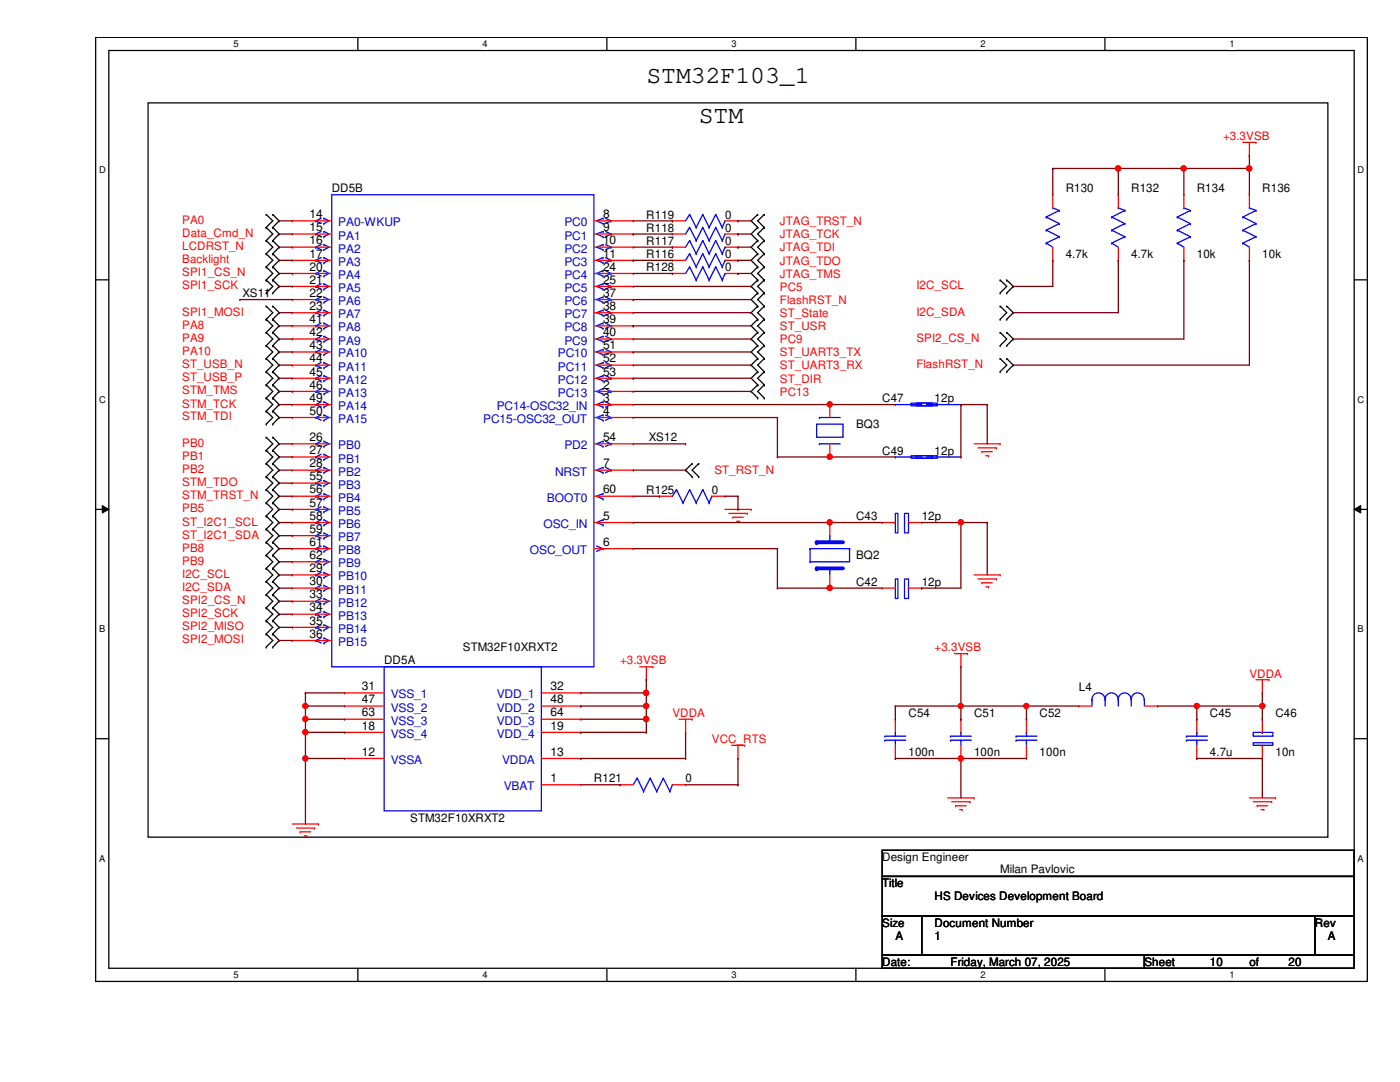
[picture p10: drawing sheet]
<svg xmlns="http://www.w3.org/2000/svg" width="279mm" height="216mm" viewBox="0 0 279 216" stroke-linecap="round" stroke-linejoin="round" font-family="sans-serif">
<path d="M19.1 7.5h253.8v188.3h-253.8zM21.7 10.1h248.6v183.1h-248.6z" fill="none" stroke="#000" stroke-width=".25"/>
<g fill="#fff">
<path d="M46.6 7.7h1v2.1h-1z"/>
<path d="M46.6 193.5h1v2.1h-1z"/>
</g>
<path d="M71.4 7.5v2.6M71.4 193.2v2.6" fill="none" stroke="#000" stroke-width=".25"/>
<g fill="#fff">
<path d="M96.3 7.7h1v2.1h-1z"/>
<path d="M96.3 193.5h1v2.1h-1z"/>
</g>
<path d="M121.1 7.5v2.6M121.1 193.2v2.6" fill="none" stroke="#000" stroke-width=".25"/>
<g fill="#fff">
<path d="M146 7.7h1v2.1h-1z"/>
<path d="M146 193.5h1v2.1h-1z"/>
</g>
<path d="M170.8 7.5v2.6M170.8 193.2v2.6" fill="none" stroke="#000" stroke-width=".25"/>
<g fill="#fff">
<path d="M195.7 7.7h1v2.1h-1z"/>
<path d="M195.7 193.5h1v2.1h-1z"/>
</g>
<path d="M220.5 7.5v2.6M220.5 193.2v2.6" fill="none" stroke="#000" stroke-width=".25"/>
<g fill="#fff">
<path d="M245.4 7.7h1v2.1h-1z"/>
<path d="M245.4 193.5h1v2.1h-1z"/>
<path d="M19.8 32.9h1.3v2.1h-1.3z"/>
<path d="M270.9 32.9h1.3v2.1h-1.3z"/>
<path d="M19.8 78.7h1.3v2.1h-1.3z"/>
<path d="M270.9 78.7h1.3v2.1h-1.3z"/>
</g>
<path d="M19.1 55.8h2.6M270.3 55.8h2.6" fill="none" stroke="#000" stroke-width=".25"/>
<g fill="#fff">
<path d="M19.8 124.5h1.2v2.1h-1.2z"/>
<path d="M270.9 124.5h1.3v2.1h-1.3z"/>
</g>
<path d="M19.1 101.6h2.6M270.3 101.6h2.6" fill="none" stroke="#000" stroke-width=".25"/>
<path d="M20.4 100.9l1.3 .7-1.3 .8zM270.3 101.6l1.3-.7v1.5z" fill="#000"/>
<path d="M20.4 100.9l1.3 .7-1.3 .8zM270.3 101.6l1.3-.7v1.5z" fill="none" stroke="#000" stroke-width=".2"/>
<g fill="#fff">
<path d="M19.8 170.3h1.2v2h-1.2z"/>
<path d="M270.9 170.3h1.3v2h-1.3z"/>
</g>
<g fill="none" stroke="#000" stroke-width=".25">
<path d="M29.5 20.5h235.5v146.5h-235.5zM53.1 42.8h.1M53.1 45.4h.1M53.1 48h.1M53.1 50.6h.1M53.1 53.3h.1M53.1 55.9h.1M53.1 58.5h.1M53.1 42.8l1.3 1.3-1.3 1.3M53.1 45.4l1.3 1.3-1.3 1.3M53.1 48l1.3 1.3-1.3 1.3M53.1 50.6l1.3 1.3-1.3 1.4"/>
<path d="M53.1 53.3l1.3 1.3-1.3 1.3M53.1 55.9l1.3 1.2-1.3 1.4M54.4 45.4h.1M54.4 42.8h.1M54.4 48h.1M54.4 50.6h.1M54.4 53.3h.1M54.4 55.9h.1M54.4 58.5h.1M54.4 42.8l1.3 1.3-1.3 1.3M54.4 45.4l1.3 1.3-1.3 1.3M54.4 48l1.3 1.3-1.3 1.3"/>
<path d="M54.4 50.6l1.3 1.3-1.3 1.4M54.4 53.3l1.3 1.3-1.3 1.3M54.4 55.9l1.3 1.2-1.3 1.4M151.2 42.8h.1M151.2 45.4h.1M151.2 48h.1M151.2 50.6h.1M151.2 53.3h.1M151.2 55.9h.1M151.2 58.5h.1M151.2 42.8l-1.3 1.3 1.3 1.3M151.2 45.4l-1.3 1.3 1.3 1.3"/>
<path d="M151.2 48l-1.3 1.3 1.3 1.3M151.2 50.6l-1.3 1.3 1.3 1.4M151.2 53.3l-1.3 1.3 1.3 1.3M151.2 55.9l-1.3 1.2 1.3 1.4M151.2 58.5l-1.3 1.3 1.3 1.3M152.5 45.4h.1M152.5 42.8h.1M152.5 48h.1M152.5 50.6h.1M152.5 53.3h.1M152.5 55.9h.1M152.5 58.5h.1"/>
<path d="M152.5 42.8l-1.3 1.3 1.3 1.3M152.5 45.4l-1.3 1.3 1.3 1.3M152.5 48l-1.3 1.3 1.3 1.3M152.5 50.6l-1.3 1.3 1.3 1.4M152.5 53.3l-1.3 1.3 1.3 1.3M152.5 55.9l-1.3 1.2 1.3 1.4M152.5 58.5l-1.3 1.3 1.3 1.3M199.6 55.9h.1M199.6 58.5h.1M199.6 55.9l1.3 1.2-1.3 1.4M200.9 58.5h.1M200.9 55.9h.1"/>
<path d="M200.9 55.9l1.3 1.2-1.3 1.4M53.1 61.1h.1M53.1 63.7h.1M53.1 66.3h.1M53.1 69h.1M53.1 71.5h.1M53.1 74.2h.1M53.1 76.8h.1M53.1 79.4h.1M53.1 61.1l1.3 1.3-1.3 1.3M53.1 63.7l1.3 1.3-1.3 1.3M53.1 66.3l1.3 1.3-1.3 1.4"/>
<path d="M53.1 69l1.3 1.2-1.3 1.3M53.1 71.5l1.3 1.4-1.3 1.3M53.1 74.2l1.3 1.3-1.3 1.3M53.1 76.8l1.3 1.3-1.3 1.3M53.1 79.4l1.3 1.3-1.3 1.3M54.4 63.7h.1M54.4 61.1h.1M54.4 66.3h.1M54.4 69h.1M54.4 71.5h.1M54.4 74.2h.1M54.4 76.8h.1"/>
<path d="M54.4 79.4h.1M54.4 61.1l1.3 1.3-1.3 1.3M54.4 63.7l1.3 1.3-1.3 1.3M54.4 66.3l1.3 1.3-1.3 1.4M54.4 69l1.3 1.2-1.3 1.3M54.4 71.5l1.3 1.4-1.3 1.3M54.4 74.2l1.3 1.3-1.3 1.3M54.4 76.8l1.3 1.3-1.3 1.3M54.4 79.4l1.3 1.3-1.3 1.3M151.2 61.1h.1M151.2 63.7h.1M151.2 66.3h.1"/>
<path d="M151.2 69h.1M151.2 71.5h.1M151.2 74.2h.1M151.2 76.8h.1M151.2 79.4h.1M151.2 61.1l-1.3 1.3 1.3 1.3M151.2 63.7l-1.3 1.3 1.3 1.3M151.2 66.3l-1.3 1.3 1.3 1.4M151.2 69l-1.3 1.2 1.3 1.3M151.2 71.5l-1.3 1.4 1.3 1.3M151.2 74.2l-1.3 1.3 1.3 1.3M151.2 76.8l-1.3 1.3 1.3 1.3"/>
<path d="M152.5 61.1h.1M152.5 63.7h.1M152.5 66.3h.1M152.5 69h.1M152.5 71.5h.1M152.5 74.2h.1M152.5 76.8h.1M152.5 79.4h.1M152.5 61.1l-1.3 1.3 1.3 1.3M152.5 63.7l-1.3 1.3 1.3 1.3M152.5 66.3l-1.3 1.3 1.3 1.4M152.5 69l-1.3 1.2 1.3 1.3"/>
<path d="M152.5 71.5l-1.3 1.4 1.3 1.3M152.5 74.2l-1.3 1.3 1.3 1.3M152.5 76.8l-1.3 1.3 1.3 1.3M199.6 61.1h.1M199.6 63.7h.1M199.6 66.3h.1M199.6 69h.1M199.6 71.5h.1M199.6 74.2h.1M199.6 61.1l1.3 1.3-1.3 1.3M199.6 66.3l1.3 1.3-1.3 1.4M199.6 71.5l1.3 1.4-1.3 1.3"/>
<path d="M200.9 63.7h.1M200.9 61.1h.1M200.9 69h.1M200.9 66.3h.1M200.9 74.2h.1M200.9 71.5h.1M200.9 61.1l1.3 1.3-1.3 1.3M200.9 66.3l1.3 1.3-1.3 1.4M200.9 71.5l1.3 1.4-1.3 1.3M53.1 82h.1M53.1 84.6h.1M53.1 87.2h.1"/>
<path d="M53.1 89.9h.1M53.1 92.5h.1M53.1 95.1h.1M53.1 97.7h.1M53.1 82l1.3 1.3-1.3 1.3M53.1 87.2l1.3 1.4-1.3 1.3M53.1 89.9l1.3 1.3-1.3 1.3M53.1 92.5l1.3 1.3-1.3 1.3M53.1 95.1l1.3 1.3-1.3 1.3M53.1 97.7l1.3 1.3-1.3 1.3M54.4 82h.1M54.4 84.6h.1"/>
<path d="M54.4 89.9h.1M54.4 87.2h.1M54.4 92.5h.1M54.4 95.1h.1M54.4 97.7h.1M54.4 82l1.3 1.3-1.3 1.3M54.4 87.2l1.3 1.4-1.3 1.3M54.4 89.9l1.3 1.3-1.3 1.3M54.4 92.5l1.3 1.3-1.3 1.3M54.4 95.1l1.3 1.3-1.3 1.3M54.4 97.7l1.3 1.3-1.3 1.3M138.1 92.5h.1"/>
<path d="M138.1 95.1h.1M138.1 92.5l-1.3 1.3 1.3 1.3M139.4 95.1h.1M139.4 92.5h.1M139.4 92.5l-1.3 1.3 1.3 1.3M53.1 100.3h.1M53.1 103h.1M53.1 105.6h.1M53.1 108.2h.1M53.1 110.8h.1M53.1 113.4h.1M53.1 116h.1"/>
<path d="M53.1 118.7h.1M53.1 103l1.3 1.3-1.3 1.3M53.1 100.3l1.3 1.3-1.3 1.4M53.1 105.6l1.3 1.3-1.3 1.3M53.1 108.2l1.3 1.3-1.3 1.3M53.1 110.8l1.3 1.3-1.3 1.3M53.1 113.4l1.3 1.3-1.3 1.3M53.1 116l1.3 1.3-1.3 1.4M53.1 118.7l1.3 1.3-1.3 1.3M54.4 100.3h.1M54.4 105.6h.1M54.4 103h.1"/>
<path d="M54.4 108.2h.1M54.4 110.8h.1M54.4 113.4h.1M54.4 116h.1M54.4 118.7h.1M54.4 103l1.3 1.3-1.3 1.3M54.4 100.3l1.3 1.3-1.3 1.4M54.4 105.6l1.3 1.3-1.3 1.3M54.4 108.2l1.3 1.3-1.3 1.3M54.4 110.8l1.3 1.3-1.3 1.3M54.4 113.4l1.3 1.3-1.3 1.3M54.4 116l1.3 1.3-1.3 1.4"/>
<path d="M54.4 118.7l1.3 1.3-1.3 1.3M53.1 121.3h.1M53.1 123.9h.1M53.1 126.5h.1M53.1 129.1h.1M53.1 121.3l1.3 1.3-1.3 1.3M53.1 123.9l1.3 1.3-1.3 1.3M53.1 126.5l1.3 1.3-1.3 1.3M54.4 121.3h.1M54.4 123.9h.1M54.4 126.5h.1M54.4 129.1h.1"/>
<path d="M54.4 121.3l1.3 1.3-1.3 1.3M54.4 123.9l1.3 1.3-1.3 1.3M54.4 126.5l1.3 1.3-1.3 1.3M19.1 147.4h2.6M270.3 147.4h2.6M176.1 169.7h94.2v5.2h-94.2zM176.1 174.9h94.2v7.9h-94.2zM176.1 182.8h7.8v7.8h-7.8zM176.1 190.6h52.3v2.6h-52.3zM183.9 182.8h78.5v7.8h-78.5zM228.4 190.6h41.9v2.6h-41.9zM262.4 182.8h7.9v7.8h-7.9z"/>
</g>
<g fill="none" stroke="#f00" stroke-width=".25">
<path d="M210.1 38.9h.1M210.1 38.9v2.6M223.2 38.9h.1M223.2 38.9v2.6M236.3 38.9h.1M236.3 38.9v2.6M248 28.4h2.7M249.3 31h.1M249.3 38.9h.1M249.3 28.4v2.6M249.3 38.9v2.6M250.7 28.4h.1"/>
<path d="M58.3 44.1h.1M58.3 46.7h.1M58.3 49.3h.1M58.3 51.9h.1M58.3 54.6h.1M58.3 57.1h.1M58.3 59.8h.1M58.3 49.3h7.9M58.3 44.1h7.9M58.3 46.7h7.9M58.3 51.9h7.9M58.3 54.6h7.9"/>
<path d="M58.3 57.1h7.9M58.3 59.8h7.9M118.5 49.3h7.9M118.5 44.1h7.9M118.5 46.7h7.9M118.5 51.9h7.9M118.5 54.6h7.9M118.5 57.1h7.9M118.5 59.8h7.9M126.4 44.1h.1M126.4 46.7h.1M126.4 49.3h.1"/>
<path d="M126.4 51.9h.1M126.4 54.6h.1M126.4 57.1h.1M126.4 59.8h.1M134.2 49.3h.1M134.2 54.6h.1M134.2 46.7h.1M134.2 51.9h.1M134.2 49.3h2.6M134.2 46.7h2.6M134.2 51.9h2.6M134.2 54.6h2.6"/>
<path d="M144.7 49.3h2.6M144.7 46.7h2.6M144.7 51.9h2.6M144.7 54.6h2.6M147.3 49.3h.1M147.3 54.6h.1M147.3 46.7h.1M147.3 51.9h.1M210.1 51.9h.1M210.1 49.3v2.6M223.2 51.9h.1M223.2 49.3v2.6"/>
<path d="M236.3 51.9h.1M236.3 49.3v2.6M249.3 51.9h.1M249.3 49.3v2.6M58.3 62.4h.1M58.3 65h.1M58.3 67.6h.1M58.3 70.2h.1M58.3 72.9h.1M58.3 75.5h.1M58.3 78.1h.1M58.3 62.4h7.9"/>
<path d="M58.3 65h7.9M58.3 67.6h7.9M58.3 70.2h7.9M58.3 72.9h7.9M58.3 75.5h7.9M58.3 78.1h7.9M118.5 62.4h7.9M118.5 65h7.9M118.5 67.6h7.9M118.5 70.2h7.9M118.5 72.9h7.9M118.5 75.5h7.9"/>
<path d="M118.5 78.1h7.9M126.4 62.4h.1M126.4 65h.1M126.4 67.6h.1M126.4 70.2h.1M126.4 72.9h.1M126.4 75.5h.1M126.4 78.1h.1M58.3 80.7h.1M58.3 83.3h.1M58.3 88.6h.1M58.3 91.2h.1"/>
<path d="M58.3 93.8h.1M58.3 96.4h.1M58.3 99h.1M58.3 88.6h7.9M58.3 80.7h7.9M58.3 83.3h7.9M58.3 91.2h7.9M58.3 93.8h7.9M58.3 96.4h7.9M58.3 99h7.9M118.5 88.6h7.9M118.5 80.7h7.9"/>
<path d="M118.5 83.3h7.9M118.5 93.8h7.9M118.5 99h7.9M126.4 80.7h.1M126.4 83.3h.1M126.4 88.6h.1M126.4 93.8h.1M126.4 99h.1M131.6 99h.1M131.6 99h2.6M142.1 99h2.6M144.7 99h.1"/>
<path d="M165.6 91.2h.1M165.6 80.7h.1M165.6 80.7v2.6M165.6 88.6v2.6M194.4 88.6h5.2M195.2 89.4h3.6M196 90.1h.1M196 90.1h2M196.7 90.9h.6M197.3 90.9h.1M198.8 89.4h.1M199.6 88.6h.1"/>
<path d="M58.3 101.6h.1M58.3 104.3h.1M58.3 106.9h.1M58.3 109.5h.1M58.3 112.1h.1M58.3 114.7h.1M58.3 117.3h.1M58.3 120h.1M58.3 114.7h7.9M58.3 101.6h7.9M58.3 104.3h7.9M58.3 106.9h7.9"/>
<path d="M58.3 109.5h7.9M58.3 112.1h7.9M58.3 117.3h7.9M58.3 120h7.9M118.5 104.3h7.9M118.5 109.5h7.9M126.4 104.3h.1M126.4 109.5h.1M144.7 101.6h5.2M145.5 102.4h3.6M146.3 103.2h.1M146.3 103.2h2"/>
<path d="M147 104h.6M147.6 104h.1M149.1 102.4h.1M149.9 101.6h.1M194.4 114.7h5.2M195.2 115.5h3.6M196 116.3h.1M196 116.3h2M196.7 117.1h.6M197.3 117.1h.1M198.8 115.5h.1M199.6 114.7h.1"/>
<path d="M58.3 122.6h.1M58.3 125.2h.1M58.3 127.8h.1M58.3 122.6h7.9M58.3 125.2h7.9M58.3 127.8h7.9M68.8 138.3h.1M68.8 138.3h7.9M108 138.3h7.9M115.9 138.3h.1M127.7 133.1h2.6M129 135.6h.1"/>
<path d="M129 133.1v2.5M130.3 133.1h.1M190.5 130.4h2.6M191.8 133.1h.1M191.8 130.4v2.7M193.1 130.4h.1M250.7 135.6h2.5M251.9 138.3h.1M251.9 135.6v2.7M253.2 135.6h.1M68.8 140.9h.1M68.8 143.5h.1"/>
<path d="M68.8 146.1h.1M68.8 151.3h.1M68.8 143.5h7.9M68.8 140.9h7.9M68.8 146.1h7.9M68.8 151.3h7.9M108 143.5h7.9M108 156.6h7.9M108 140.9h7.9M108 146.1h7.9M108 151.3h7.9M115.9 140.9h.1"/>
<path d="M115.9 143.5h.1M115.9 146.1h.1M115.9 151.3h.1M115.9 156.6h.1M123.7 156.6h.1M123.7 156.6h2.7M134.2 156.6h2.6M135.5 143.5h2.6M136.8 146.1h.1M136.8 156.6h.1M136.8 143.5v2.6M138.1 143.5h.1"/>
<path d="M146 148.7h2.6M147.3 151.3h.1M147.3 148.7v2.6M148.6 148.7h.1M178.7 151.3h.1M178.7 143.5h.1M178.7 143.5v2.6M178.7 148.7v2.6M189.1 159.2h5.3M189.9 160h3.7M193.6 160h.1M194.4 159.2h.1"/>
<path d="M238.8 151.3h.1M238.8 143.5h.1M238.8 143.5v2.6M238.8 148.7v2.6M249.3 159.2h5.3M250.1 160h3.7M253.8 160h.1M254.6 159.2h.1M58.3 164.4h5.3M59.1 165.2h3.7M59.9 166h.1M59.9 166h2.1"/>
<path d="M60.7 166.8h.5M61.2 166.8h.1M62.8 165.2h.1M63.6 164.4h.1M190.7 160.8h.1M190.7 160.8h2.1M191.5 161.5h.5M192 161.5h.1M250.9 160.8h.1M250.9 160.8h2.1M251.7 161.5h.5M252.2 161.5h.1"/>
</g>
<g fill="none" stroke="#00f" stroke-width=".25">
<path d="M66.2 38.9h52.3v94.2h-52.3zM63 44.1h.1M63 46.7h.1M63 49.3h.1M63 51.9h.1M63 54.6h.1M63 57.1h.1M63 59.8h.1M63 44.1l1.1 .5M63 46.7l1.1 .5M63 49.3l1.1 .5M63 51.9l1.1 .6"/>
<path d="M63 54.6l1.1 .5M63 57.1l1.1 .6M63 59.8l1.1 .5M64.1 43.6l-1.1 .5M64.1 46.2l-1.1 .5M64.1 48.8l-1.1 .5M64.1 51.4l-1.1 .5M64.1 54l-1.1 .6M64.1 56.6l-1.1 .5M64.1 59.3l-1.1 .5M64.6 43.6h.1M64.6 44.6h.1"/>
<path d="M64.6 46.2h.1M64.6 47.2h.1M64.6 48.8h.1M64.6 49.8h.1M64.6 51.4h.1M64.6 52.5h.1M64.6 54h.1M64.6 55.1h.1M64.6 56.6h.1M64.6 57.7h.1M64.6 59.3h.1M64.6 43.6l1.1 .5-1.1 .5"/>
<path d="M64.6 46.2l1.1 .5-1.1 .5M64.6 48.8l1.1 .5-1.1 .5M64.6 51.4l1.1 .5-1.1 .6M64.6 54l1.1 .6-1.1 .5M64.6 56.6l1.1 .5-1.1 .6M64.6 59.3l1.1 .5-1.1 .5M120.4 43.6h.1M120.4 44.6h.1M120.4 46.2h.1M120.4 47.2h.1M120.4 48.8h.1M120.4 49.8h.1"/>
<path d="M120.4 51.4h.1M120.4 52.5h.1M120.4 54h.1M120.4 55.1h.1M120.4 56.6h.1M120.4 57.7h.1M120.4 59.3h.1M120.4 43.6l-1.4 .5 1.4 .5M120.4 46.2l-1.4 .5 1.4 .5M120.4 48.8l-1.4 .5 1.4 .5M120.4 51.4l-1.4 .5 1.4 .6M120.4 54l-1.4 .6 1.4 .5"/>
<path d="M120.4 56.6l-1.4 .5 1.4 .6M120.4 59.3l-1.4 .5 1.4 .5M120.9 43.6l1 .5M120.9 46.2l1 .5M120.9 48.8l1 .5M120.9 51.4l1 .5M120.9 54l1 .6M120.9 56.6l1 .5M120.9 59.3l1 .5M121.9 44.1h.1M121.9 46.7h.1M121.9 49.3h.1"/>
<path d="M121.9 51.9h.1M121.9 54.6h.1M121.9 57.1h.1M121.9 59.8h.1M121.9 44.1l-1 .5M121.9 46.7l-1 .5M121.9 49.3l-1 .5M121.9 51.9l-1 .6M121.9 54.6l-1 .5M121.9 57.1l-1 .6M121.9 59.8l-1 .5M137.6 48h.1"/>
<path d="M137.6 53.3h.1M137.6 45.4h.1M137.6 50.6h.1M137.6 48l1.3 2.6M137.6 48l-.8 1.3M137.6 53.3l1.3 2.6M137.6 53.3l-.8 1.3M137.6 45.4l1.3 2.6M137.6 45.4l-.8 1.3M137.6 50.6l1.3 2.7M137.6 50.6l-.8 1.3M138.9 50.6h.1"/>
<path d="M138.9 55.9h.1M138.9 48h.1M138.9 53.3h.1M140.3 48h.1M140.3 53.3h.1M140.3 45.4h.1M140.3 50.6h.1M140.3 48l-1.4 2.6M140.3 48l1.2 2.6M140.3 53.3l-1.4 2.6M140.3 53.3l1.2 2.6M140.3 45.4l-1.4 2.6"/>
<path d="M140.3 45.4l1.2 2.6M140.3 50.6l-1.4 2.7M140.3 50.6l1.2 2.7M141.5 50.6h.1M141.5 55.9h.1M141.5 48h.1M141.5 53.3h.1M142.8 48h.1M142.8 53.3h.1M142.8 45.4h.1M142.8 50.6h.1M142.8 48l-1.3 2.6"/>
<path d="M142.8 48l1.3 2.6M142.8 53.3l-1.3 2.6M142.8 53.3l1.3 2.6M142.8 45.4l-1.3 2.6M142.8 45.4l1.3 2.6M142.8 50.6l-1.3 2.7M142.8 50.6l1.3 2.7M144.1 50.6h.1M144.1 55.9h.1M144.1 48h.1M144.1 53.3h.1M144.7 49.3h.1"/>
<path d="M144.7 54.6h.1M144.7 46.7h.1M144.7 51.9h.1M144.7 49.3l-.6 1.3M144.7 54.6l-.6 1.3M144.7 46.7l-.6 1.3M144.7 51.9l-.6 1.4M208.8 45.9h.1M208.8 43.3h.1M208.8 48.5h.1M208.8 45.9l2.6 1.3M208.8 43.3l2.6 1.3"/>
<path d="M208.8 48.5l1.3 .8M210.1 41.5h.1M210.1 41.5l1.3 .5M211.4 47.2h.1M211.4 44.6h.1M211.4 42h.1M211.4 47.2l-2.6 1.3M211.4 44.6l-2.6 1.3M211.4 42l-2.6 1.3M221.9 45.9h.1M221.9 43.3h.1M221.9 48.5h.1"/>
<path d="M221.9 45.9l2.6 1.3M221.9 43.3l2.6 1.3M221.9 48.5l1.3 .8M223.2 41.5h.1M223.2 41.5l1.3 .5M224.5 47.2h.1M224.5 44.6h.1M224.5 42h.1M224.5 47.2l-2.6 1.3M224.5 44.6l-2.6 1.3M224.5 42l-2.6 1.3M235 45.9h.1"/>
<path d="M235 43.3h.1M235 48.5h.1M235 45.9l2.6 1.3M235 43.3l2.6 1.3M235 48.5l1.3 .8M236.3 41.5h.1M236.3 41.5l1.3 .5M237.6 47.2h.1M237.6 44.6h.1M237.6 42h.1M237.6 47.2l-2.6 1.3M237.6 44.6l-2.6 1.3"/>
<path d="M237.6 42l-2.6 1.3M248 45.9h.1M248 43.3h.1M248 48.5h.1M248 45.9l2.7 1.3M248 43.3l2.7 1.3M248 48.5l1.3 .8M249.3 41.5h.1M249.3 41.5l1.4 .5M250.7 47.2h.1M250.7 44.6h.1M250.7 42h.1"/>
<path d="M250.7 47.2l-2.7 1.3M250.7 44.6l-2.7 1.3M250.7 42l-2.7 1.3M63 62.4h.1M63 65h.1M63 67.6h.1M63 70.2h.1M63 72.9h.1M63 75.5h.1M63 78.1h.1M63 62.4l1.1 .5M63 65l1.1 .5"/>
<path d="M63 67.6l1.1 .6M63 70.2l1.1 .6M63 72.9l1.1 .5M63 75.5l1.1 .5M63 78.1l1.1 .5M64.1 61.9l-1.1 .5M64.1 64.5l-1.1 .5M64.1 67.1l-1.1 .5M64.1 69.7l-1.1 .5M64.1 72.3l-1.1 .6M64.1 75l-1.1 .5M64.1 77.6l-1.1 .5"/>
<path d="M64.6 60.3h.1M64.6 61.9h.1M64.6 62.9h.1M64.6 64.5h.1M64.6 65.5h.1M64.6 67.1h.1M64.6 68.2h.1M64.6 69.7h.1M64.6 70.8h.1M64.6 72.3h.1M64.6 73.4h.1M64.6 75h.1"/>
<path d="M64.6 76h.1M64.6 77.6h.1M64.6 78.6h.1M64.6 61.9l1.1 .5-1.1 .5M64.6 64.5l1.1 .5-1.1 .5M64.6 67.1l1.1 .5-1.1 .6M64.6 69.7l1.1 .5-1.1 .6M64.6 72.3l1.1 .6-1.1 .5M64.6 75l1.1 .5-1.1 .5M64.6 77.6l1.1 .5-1.1 .5M120.4 60.3h.1M120.4 61.9h.1"/>
<path d="M120.4 62.9h.1M120.4 64.5h.1M120.4 65.5h.1M120.4 67.1h.1M120.4 68.2h.1M120.4 69.7h.1M120.4 70.8h.1M120.4 72.3h.1M120.4 73.4h.1M120.4 75h.1M120.4 76h.1M120.4 77.6h.1"/>
<path d="M120.4 78.6h.1M120.4 61.9l-1.4 .5 1.4 .5M120.4 64.5l-1.4 .5 1.4 .5M120.4 67.1l-1.4 .5 1.4 .6M120.4 69.7l-1.4 .5 1.4 .6M120.4 72.3l-1.4 .6 1.4 .5M120.4 75l-1.4 .5 1.4 .5M120.4 77.6l-1.4 .5 1.4 .5M120.9 61.9l1 .5M120.9 64.5l1 .5M120.9 67.1l1 .5M120.9 69.7l1 .5"/>
<path d="M120.9 72.3l1 .6M120.9 75l1 .5M120.9 77.6l1 .5M121.9 62.4h.1M121.9 65h.1M121.9 67.6h.1M121.9 70.2h.1M121.9 72.9h.1M121.9 75.5h.1M121.9 78.1h.1M121.9 62.4l-1 .5M121.9 65l-1 .5"/>
<path d="M121.9 67.6l-1 .6M121.9 70.2l-1 .6M121.9 72.9l-1 .5M121.9 75.5l-1 .5M121.9 78.1l-1 .5M63 80.7h.1M63 83.3h.1M63 88.6h.1M63 91.2h.1M63 93.8h.1M63 96.4h.1M63 99h.1"/>
<path d="M63 80.7l1.1 .5M63 83.3l1.1 .6M63 88.6l1.1 .5M63 91.2l1.1 .5M63 93.8l1.1 .5M63 96.4l1.1 .5M63 99l1.1 .6M64.1 80.2l-1.1 .5M64.1 82.8l-1.1 .5M64.1 88.1l-1.1 .5M64.1 90.6l-1.1 .6M64.1 93.3l-1.1 .5"/>
<path d="M64.1 95.9l-1.1 .5M64.1 98.5l-1.1 .5M64.6 80.2h.1M64.6 81.2h.1M64.6 82.8h.1M64.6 83.9h.1M64.6 88.1h.1M64.6 89.1h.1M64.6 90.6h.1M64.6 91.7h.1M64.6 93.3h.1M64.6 94.3h.1"/>
<path d="M64.6 95.9h.1M64.6 96.9h.1M64.6 98.5h.1M64.6 99.6h.1M64.6 80.2l1.1 .5-1.1 .5M64.6 82.8l1.1 .5-1.1 .6M64.6 88.1l1.1 .5-1.1 .5M64.6 90.6l1.1 .6-1.1 .5M64.6 93.3l1.1 .5-1.1 .5M64.6 95.9l1.1 .5-1.1 .5M64.6 98.5l1.1 .5-1.1 .6M120.4 80.2h.1"/>
<path d="M120.4 81.2h.1M120.4 82.8h.1M120.4 83.9h.1M120.4 88.1h.1M120.4 89.1h.1M120.4 93.3h.1M120.4 94.3h.1M120.4 98.5h.1M120.4 99.6h.1M120.4 80.2l-1.4 .5 1.4 .5M120.4 82.8l-1.4 .5 1.4 .6M120.4 88.1l-1.4 .5 1.4 .5"/>
<path d="M120.4 93.3l-1.4 .5 1.4 .5M120.4 98.5l-1.4 .5 1.4 .6M120.9 80.2l1 .5M120.9 82.8l1 .5M120.9 88.1l1 .5M120.9 93.3l1 .5M121.9 80.7h.1M121.9 83.3h.1M121.9 88.6h.1M121.9 93.8h.1M121.9 80.7l-1 .5M121.9 83.3l-1 .6"/>
<path d="M121.9 88.6l-1 .5M121.9 93.8l-1 .5M135 97.7h.1M135 97.7l1.3 2.6M135 97.7l-.8 1.3M137.6 97.7h.1M137.6 97.7l-1.3 2.6M137.6 97.7l1.3 2.6M140.3 97.7h.1M140.3 97.7l-1.4 2.6M140.3 97.7l1.2 2.6M142.1 99h.1"/>
<path d="M142.1 99l-.6 1.3M163 84.6h5.2v2.6h-5.2zM163.5 88.6h.1M163.5 83.3h.1M163.5 88.6h4.2M163.5 83.3h4.2M63 101.6h.1M63 104.3h.1M63 106.9h.1M63 109.5h.1M63 112.1h.1M63 114.7h.1"/>
<path d="M63 117.3h.1M63 120h.1M63 101.6l1.1 .5M63 104.3l1.1 .5M63 106.9l1.1 .5M63 109.5l1.1 .5M63 112.1l1.1 .5M63 114.7l1.1 .5M63 117.3l1.1 .6M63 120l1.1 .5M64.1 101.1l-1.1 .5M64.1 103.7l-1.1 .6"/>
<path d="M64.1 106.3l-1.1 .6M64.1 109l-1.1 .5M64.1 111.6l-1.1 .5M64.1 114.2l-1.1 .5M64.1 116.8l-1.1 .5M64.1 119.4l-1.1 .6M64.6 101.1h.1M64.6 102.1h.1M64.6 103.7h.1M64.6 104.8h.1M64.6 106.3h.1M64.6 107.4h.1"/>
<path d="M64.6 109h.1M64.6 110h.1M64.6 111.6h.1M64.6 112.6h.1M64.6 114.2h.1M64.6 115.2h.1M64.6 116.8h.1M64.6 117.9h.1M64.6 119.4h.1M64.6 101.1l1.1 .5-1.1 .5M64.6 103.7l1.1 .6-1.1 .5M64.6 106.3l1.1 .6-1.1 .5"/>
<path d="M64.6 109l1.1 .5-1.1 .5M64.6 111.6l1.1 .5-1.1 .5M64.6 114.2l1.1 .5-1.1 .5M64.6 116.8l1.1 .5-1.1 .6M64.6 119.4l1.1 .6-1.1 .5M119 109l1.4 .5M120.4 103.7h.1M120.4 104.8h.1M120.4 109.5h.1M120.4 103.7l-1.4 .6 1.4 .5M120.4 109.5l-1.4 .5M136.3 100.3h.1"/>
<path d="M138.9 100.3h.1M141.5 100.3h.1M161.7 109.5h.1M161.7 112.1h.1M161.7 109.5v2.6M161.7 109.5h7.8M169.5 109.5h.1M169.5 109.5v2.6h-7.8M63 122.6h.1M63 125.2h.1M63 127.8h.1M63 122.6l1.1 .5"/>
<path d="M63 125.2l1.1 .5M63 127.8l1.1 .5M64.1 122l-1.1 .6M64.1 124.7l-1.1 .5M64.1 127.3l-1.1 .5M64.6 120.5h.1M64.6 122h.1M64.6 123.1h.1M64.6 124.7h.1M64.6 125.7h.1M64.6 127.3h.1M64.6 128.3h.1"/>
<path d="M64.6 122l1.1 .6-1.1 .5M64.6 124.7l1.1 .5-1.1 .5M64.6 127.3l1.1 .5-1.1 .5M76.7 133.1h31.3v28.7h-31.3zM127.2 155.3h.1M127.2 155.3l1.2 2.6M127.2 155.3l-.8 1.3M128.4 157.9h.1M129.8 155.3h.1M129.8 155.3l-1.4 2.6M129.8 155.3l1.3 2.6M131.1 157.9h.1"/>
<path d="M132.4 155.3h.1M132.4 155.3l-1.3 2.6M132.4 155.3l1.3 2.6M133.7 157.9h.1M134.2 156.6h.1M134.2 156.6l-.5 1.3M176.6 147.7h.1M176.6 146.9h.1M176.6 147.7h4.2M176.6 146.9h4.2M178.7 146.1h.1M178.7 147.7h.1"/>
<path d="M178.7 146.1v.8M178.7 147.7v1M236.8 147.7h.1M236.8 146.9h.1M236.8 147.7h4.2M236.8 146.9h4.2M238.8 146.1h.1M238.8 147.7h.1M238.8 146.1v.8M238.8 147.7v1"/>
</g>
<path d="M163 113.4h5.2" fill="none" stroke="#00f" stroke-width=".76"/>
<circle cx="163" cy="113.4" r=".38" fill="#00f"/>
<path d="M163 108.2h5.2" fill="none" stroke="#00f" stroke-width=".76"/>
<circle cx="163" cy="108.2" r=".38" fill="#00f"/>
<g fill="none" stroke="#00f" stroke-width=".25">
<path d="M137.6 42.8h.1M137.6 42.8l1.3 2.6M137.6 42.8l-.8 1.3M138.9 45.4h.1M140.3 42.8h.1M140.3 42.8l-1.4 2.6M140.3 42.8l1.2 2.6M141.5 45.4h.1M142.8 42.8h.1M142.8 42.8l-1.3 2.6M142.8 42.8l1.3 2.6M144.1 45.4h.1"/>
<path d="M144.7 44.1h.1M144.7 44.1l-.6 1.3M178.7 80.7h5.2M178.7 91.2h5.2M181.8 80.4h4.2v.6h-4.2zM181.8 90.9h4.2v.5h-4.2zM182.9 80.4h4.2v.6h-4.2zM182.9 90.9h4.2v.5h-4.2zM183.9 80.7h.1M183.9 91.2h.1M185 80.7h.1M185 91.2h.1"/>
<path d="M185 80.7h6.8M185 91.2h6.8M165.6 113.4h.1M165.6 106.9h.1M165.6 106.9v1.3M165.6 113.4v1.3M178.7 115.5h.5v3.9h-.5zM178.7 102.4h.5v3.9h-.5zM178.7 117.3h.1M178.7 104.3h.1M180.5 115.5h.8v3.9h-.8zM180.5 102.4h.8v3.9h-.8z"/>
<path d="M181.3 117.3h.1M181.3 104.3h.1M217.9 139.6h.1M217.9 139.6a1.29 1.29 0 0 1 1.3-1.3 1.29 1.29 0 0 1 1.3 1.3M217.9 139.6v1.3M220.6 139.6h.1M220.6 139.6a1.29 1.29 0 0 1 1.2-1.3 1.29 1.29 0 0 1 1.3 1.3M220.6 139.6v1.3M223.2 139.6h.1M223.2 139.6a1.27 1.27 0 0 1 1.3-1.3 1.27 1.27 0 0 1 1.2 1.3M223.2 139.6v1.3M225.8 139.6h.1"/>
<path d="M225.8 139.6a1.29 1.29 0 0 1 1.3-1.3 1.29 1.29 0 0 1 1.2 1.3M225.8 139.6v1.3M228.4 139.6h.1M228.4 139.6v1.3M189.7 147.7h.1M189.7 146.9h.1M189.7 147.7h4.1M189.7 146.9h4.1M191.8 146.1h.1M191.8 147.7h.1M191.8 146.1v.8M191.8 147.7v1"/>
<path d="M202.8 147.7h.1M202.8 146.9h.1M202.8 147.7h4.1M202.8 146.9h4.1M204.9 146.1h.1M204.9 147.7h.1M204.9 146.1v.8M204.9 147.7v1M250.1 148.2h3.9v.5h-3.9zM250.1 146.1h3.9v.8h-3.9zM251.9 146.1h.1M251.9 148.7h.1"/>
</g>
<g fill="none" stroke="#f00" stroke-width=".25">
<path d="M134.2 44.1h.1M134.2 44.1h2.6M144.7 44.1h2.6M147.3 44.1h.1M178.7 80.7h.1M178.7 91.2h.1M191.8 80.7h.1M191.8 91.2h.1M165.6 117.3h.1M165.6 104.3h.1M165.6 104.3v2.6M165.6 114.7v2.6"/>
<path d="M176.1 117.3h.1M176.1 104.3h.1M176.1 117.3h2.6M176.1 104.3h2.6M181.3 117.3h2.6M181.3 104.3h2.6M183.9 117.3h.1M183.9 104.3h.1M191.8 151.3h.1M191.8 143.5h.1M191.8 143.5v2.6M191.8 148.7v2.6"/>
<path d="M204.9 151.3h.1M204.9 143.5h.1M204.9 143.5v2.6M204.9 148.7v2.6M215.3 140.9h.1M215.3 140.9h2.6M228.4 140.9h2.6M231 140.9h.1M251.9 143.5h.1M251.9 151.3h.1M251.9 143.5v2.6M251.9 148.7v2.6"/>
</g>
<g fill="none" stroke="#800000" stroke-width=".25">
<path d="M210.1 33.6h.1M210.1 33.6v5.3M210.1 33.6h13.1M47.9 59.8h.1M47.9 59.8h10.4M126.4 46.7h.1M126.4 51.9h.1M126.4 44.1h7.8M126.4 46.7h7.8M126.4 49.3h7.8M126.4 51.9h7.8M126.4 54.6h7.8"/>
<path d="M134.2 44.1h.1M134.2 49.3h.1M134.2 54.6h.1M147.3 44.1h.1M147.3 46.7h.1M147.3 49.3h.1M147.3 51.9h.1M147.3 54.6h.1M147.3 44.1h2.6M147.3 46.7h2.6M147.3 49.3h2.6M147.3 51.9h2.6"/>
<path d="M147.3 54.6h2.6"/>
</g>
<circle cx="223.1" cy="33.6" r=".51" fill="#f00"/>
<circle cx="223.1" cy="33.6" r=".51" fill="none" stroke="#f00" stroke-width=".25"/>
<path d="M236.3 33.6h.1M236.3 33.6v5.3M236.3 33.6h13M249.3 31h.1M249.3 33.6h.1M249.3 31v7.9" fill="none" stroke="#800000" stroke-width=".25"/>
<circle cx="249.3" cy="33.6" r=".51" fill="#f00"/>
<circle cx="249.3" cy="33.6" r=".51" fill="none" stroke="#f00" stroke-width=".25"/>
<circle cx="236.2" cy="33.6" r=".51" fill="#f00"/>
<circle cx="236.2" cy="33.6" r=".51" fill="none" stroke="#f00" stroke-width=".25"/>
<g fill="none" stroke="#800000" stroke-width=".25">
<path d="M223.2 33.6h.1M223.2 33.6v5.3M223.2 33.6h13.1M55.7 44.1h.1M55.7 46.7h.1M55.7 49.3h.1M55.7 51.9h.1M55.7 54.6h.1M55.7 57.1h.1M55.7 57.1h2.6M55.7 44.1h2.6M55.7 46.7h2.6"/>
<path d="M55.7 49.3h2.6M55.7 51.9h2.6M55.7 54.6h2.6M202.2 57.1h.1M210.1 51.9h.1M210.1 51.9v5.2h-7.9M223.2 51.9h.1M223.2 51.9v10.5h-21M236.3 51.9h.1M236.3 51.9v15.7h-34.1M249.3 51.9h.1M249.3 51.9v21h-47.1"/>
<path d="M55.7 62.4h.1M55.7 65h.1M55.7 67.6h.1M55.7 70.2h.1M55.7 72.9h.1M55.7 75.5h.1M55.7 78.1h.1M55.7 62.4h2.6M55.7 67.6h2.6M55.7 72.9h2.6M55.7 65h2.6M55.7 70.2h2.6"/>
<path d="M55.7 75.5h2.6M55.7 78.1h2.6M202.2 62.4h.1M202.2 67.6h.1M202.2 72.9h.1M55.7 80.7h.1M55.7 83.3h.1M55.7 88.6h.1M55.7 91.2h.1M55.7 93.8h.1M55.7 96.4h.1M55.7 99h.1"/>
<path d="M55.7 80.7h2.6M55.7 83.3h2.6M55.7 88.6h2.6M55.7 91.2h2.6M55.7 93.8h2.6M55.7 96.4h2.6M55.7 99h2.6M55.7 101.6h.1M55.7 104.3h.1M55.7 106.9h.1M55.7 109.5h.1M55.7 112.1h.1"/>
<path d="M55.7 114.7h.1M55.7 117.3h.1M55.7 120h.1M55.7 101.6h2.6M55.7 104.3h2.6M55.7 106.9h2.6M55.7 109.5h2.6M55.7 112.1h2.6M55.7 114.7h2.6M55.7 117.3h2.6M55.7 120h2.6M55.7 122.6h.1"/>
<path d="M55.7 125.2h.1M55.7 127.8h.1M55.7 122.6h2.6M55.7 125.2h2.6M55.7 127.8h2.6M61 138.3h.1M61 138.3v2.6"/>
</g>
<circle cx="60.9" cy="140.9" r=".49" fill="#f00"/>
<circle cx="60.9" cy="140.9" r=".49" fill="none" stroke="#f00" stroke-width=".25"/>
<path d="M61 138.3h.1M61 138.3h7.8M61 140.9h.1M61 143.5h.1M61 140.9h7.8M61 140.9v2.6M61 143.5h7.8" fill="none" stroke="#800000" stroke-width=".25"/>
<circle cx="60.9" cy="143.5" r=".5" fill="#f00"/>
<circle cx="60.9" cy="143.5" r=".5" fill="none" stroke="#f00" stroke-width=".25"/>
<path d="M61 143.5h.1M61 146.1h.1M61 143.5v7.8M61 146.1h7.8" fill="none" stroke="#800000" stroke-width=".25"/>
<circle cx="60.9" cy="151.3" r=".5" fill="#f00"/>
<circle cx="60.9" cy="151.3" r=".5" fill="none" stroke="#f00" stroke-width=".25"/>
<circle cx="60.9" cy="146.1" r=".5" fill="#f00"/>
<circle cx="60.9" cy="146.1" r=".5" fill="none" stroke="#f00" stroke-width=".25"/>
<path d="M115.9 138.3h13.1M129 138.3h.1M61 151.3h.1M61 151.3h7.8M61 151.3v13.1" fill="none" stroke="#800000" stroke-width=".25"/>
<circle cx="128.9" cy="138.3" r=".51" fill="#f00"/>
<circle cx="128.9" cy="138.3" r=".51" fill="none" stroke="#f00" stroke-width=".25"/>
<path d="M129 135.6h.1M129 135.6v5.3M115.9 146.1h.1M115.9 146.1h13.1M115.9 143.5h13.1M129 140.9h.1M129 143.5h.1" fill="none" stroke="#800000" stroke-width=".25"/>
<circle cx="128.9" cy="143.5" r=".51" fill="#f00"/>
<circle cx="128.9" cy="143.5" r=".51" fill="none" stroke="#f00" stroke-width=".25"/>
<path d="M115.9 140.9h.1M115.9 140.9h13.1M129 146.1h.1M129 143.5v2.6" fill="none" stroke="#800000" stroke-width=".25"/>
<circle cx="129" cy="140.9" r=".5" fill="#f00"/>
<circle cx="129" cy="140.9" r=".5" fill="none" stroke="#f00" stroke-width=".25"/>
<g fill="none" stroke="#800000" stroke-width=".25">
<path d="M126.4 59.8h.1M126.4 57.1h23.5M126.4 59.8h23.5M149.9 57.1h.1M126.4 65h.1M126.4 70.2h.1M126.4 75.5h.1M126.4 62.4h23.5M126.4 65h23.5M126.4 67.6h23.5M126.4 70.2h23.5M126.4 72.9h23.5"/>
<path d="M126.4 75.5h23.5M126.4 78.1h23.5M149.9 62.4h.1M149.9 67.6h.1M149.9 72.9h.1M149.9 78.1h.1M126.4 80.7h52.3M165.6 80.7h.1M165.6 91.2h.1M165.6 91.2h13.1M191.8 80.7h.1M191.8 80.7h5.2"/>
<path d="M191.8 80.7v10.5M197 80.7h.1M197 80.7v7.9M115.9 151.3h.1M115.9 151.3h20.9M115.9 156.6h7.8M123.7 156.6h.1M129 143.5h.1M129 140.9v2.6M136.8 151.3h.1M136.8 146.1v5.2M136.8 156.6h10.5"/>
<path d="M147.3 156.6h.1M147.3 151.3v5.3"/>
</g>
<circle cx="165.6" cy="80.7" r=".5" fill="#f00"/>
<circle cx="165.6" cy="80.7" r=".5" fill="none" stroke="#f00" stroke-width=".25"/>
<path d="M126.4 83.3h28.8M155.2 83.3h.1M155.2 91.2h.1M155.2 83.3v7.9M155.2 91.2h10.4M165.6 91.2h.1" fill="none" stroke="#800000" stroke-width=".25"/>
<circle cx="165.6" cy="91.1" r=".5" fill="#f00"/>
<circle cx="165.6" cy="91.1" r=".5" fill="none" stroke="#f00" stroke-width=".25"/>
<path d="M183.9 104.3h7.9M191.8 104.3h.1M191.8 104.3v13M197 104.3h.1M197 104.3v10.4" fill="none" stroke="#800000" stroke-width=".25"/>
<circle cx="191.7" cy="104.2" r=".5" fill="#f00"/>
<circle cx="191.7" cy="104.2" r=".5" fill="none" stroke="#f00" stroke-width=".25"/>
<path d="M165.6 117.3h.1M165.6 117.3h10.5" fill="none" stroke="#800000" stroke-width=".25"/>
<circle cx="165.6" cy="117.3" r=".5" fill="#f00"/>
<circle cx="165.6" cy="117.3" r=".5" fill="none" stroke="#f00" stroke-width=".25"/>
<path d="M126.4 104.3h49.7M165.6 104.3h.1" fill="none" stroke="#800000" stroke-width=".25"/>
<circle cx="165.6" cy="104.2" r=".5" fill="#f00"/>
<circle cx="165.6" cy="104.2" r=".5" fill="none" stroke="#f00" stroke-width=".25"/>
<g fill="none" stroke="#800000" stroke-width=".25">
<path d="M126.4 88.6h10.4M126.4 93.8h10.4M126.4 99h5.2M131.6 99h.1M136.8 88.6h.1M136.8 93.8h.1M144.7 99h2.6M147.3 99h.1M147.3 99v2.6M126.4 109.5h28.8M147.3 101.6h.1M155.2 109.5h.1"/>
<path d="M155.2 117.3h.1M155.2 109.5v7.8M155.2 117.3h10.4M165.6 117.3h.1M191.8 133.1v7.8M251.9 138.3v2.6M178.7 140.9h.1M178.7 140.9h13.1M191.8 140.9h.1M191.8 151.3h.1M191.8 151.3v7.9M251.9 151.3h.1"/>
<path d="M251.9 140.9h.1M251.9 151.3v7.9"/>
</g>
<circle cx="191.7" cy="140.9" r=".49" fill="#f00"/>
<circle cx="191.7" cy="140.9" r=".49" fill="none" stroke="#f00" stroke-width=".25"/>
<path d="M191.8 140.9h.1M191.8 140.9h23.5M204.9 140.9h.1" fill="none" stroke="#800000" stroke-width=".25"/>
<circle cx="204.8" cy="140.9" r=".49" fill="#f00"/>
<circle cx="204.8" cy="140.9" r=".49" fill="none" stroke="#f00" stroke-width=".25"/>
<path d="M231 140.9h20.9M238.8 140.9h.1" fill="none" stroke="#800000" stroke-width=".25"/>
<circle cx="251.9" cy="140.9" r=".5" fill="#f00"/>
<circle cx="251.9" cy="140.9" r=".5" fill="none" stroke="#f00" stroke-width=".25"/>
<circle cx="238.9" cy="140.9" r=".5" fill="#f00"/>
<circle cx="238.9" cy="140.9" r=".5" fill="none" stroke="#f00" stroke-width=".25"/>
<path d="M178.7 151.3h.1M178.7 151.3h13.1M238.8 151.3h.1M238.8 151.3h13.1" fill="none" stroke="#800000" stroke-width=".25"/>
<circle cx="191.7" cy="151.3" r=".5" fill="#f00"/>
<circle cx="191.7" cy="151.3" r=".5" fill="none" stroke="#f00" stroke-width=".25"/>
<g fill="none" stroke="#800000" stroke-width=".25">
<path d="M183.9 117.3h.1M183.9 117.3h7.9M191.8 104.3h5.2M197 104.3h.1M178.7 143.5h.1M178.7 140.9v2.6M191.8 151.3h.1M191.8 143.5h.1M191.8 151.3h13.1M191.8 140.9v2.6M204.9 143.5h.1M204.9 140.9v2.6"/>
<path d="M238.8 143.5h.1M238.8 140.9v2.6M251.9 143.5h.1M251.9 140.9v2.6"/>
</g>
<circle cx="223.1" cy="33.6" r=".51" fill="#f00"/>
<circle cx="223.1" cy="33.6" r=".51" fill="none" stroke="#f00" stroke-width=".25"/>
<circle cx="249.3" cy="33.6" r=".51" fill="#f00"/>
<circle cx="249.3" cy="33.6" r=".51" fill="none" stroke="#f00" stroke-width=".25"/>
<circle cx="236.2" cy="33.6" r=".51" fill="#f00"/>
<circle cx="236.2" cy="33.6" r=".51" fill="none" stroke="#f00" stroke-width=".25"/>
<circle cx="60.9" cy="140.9" r=".49" fill="#f00"/>
<circle cx="60.9" cy="140.9" r=".49" fill="none" stroke="#f00" stroke-width=".25"/>
<circle cx="60.9" cy="143.5" r=".5" fill="#f00"/>
<circle cx="60.9" cy="143.5" r=".5" fill="none" stroke="#f00" stroke-width=".25"/>
<circle cx="60.9" cy="151.3" r=".5" fill="#f00"/>
<circle cx="60.9" cy="151.3" r=".5" fill="none" stroke="#f00" stroke-width=".25"/>
<circle cx="60.9" cy="146.1" r=".5" fill="#f00"/>
<circle cx="60.9" cy="146.1" r=".5" fill="none" stroke="#f00" stroke-width=".25"/>
<circle cx="128.9" cy="138.3" r=".51" fill="#f00"/>
<circle cx="128.9" cy="138.3" r=".51" fill="none" stroke="#f00" stroke-width=".25"/>
<circle cx="128.9" cy="143.5" r=".51" fill="#f00"/>
<circle cx="128.9" cy="143.5" r=".51" fill="none" stroke="#f00" stroke-width=".25"/>
<circle cx="129" cy="140.9" r=".5" fill="#f00"/>
<circle cx="129" cy="140.9" r=".5" fill="none" stroke="#f00" stroke-width=".25"/>
<circle cx="165.6" cy="80.7" r=".5" fill="#f00"/>
<circle cx="165.6" cy="80.7" r=".5" fill="none" stroke="#f00" stroke-width=".25"/>
<circle cx="165.6" cy="91.1" r=".5" fill="#f00"/>
<circle cx="165.6" cy="91.1" r=".5" fill="none" stroke="#f00" stroke-width=".25"/>
<circle cx="191.7" cy="104.2" r=".5" fill="#f00"/>
<circle cx="191.7" cy="104.2" r=".5" fill="none" stroke="#f00" stroke-width=".25"/>
<circle cx="165.6" cy="117.3" r=".5" fill="#f00"/>
<circle cx="165.6" cy="117.3" r=".5" fill="none" stroke="#f00" stroke-width=".25"/>
<circle cx="165.6" cy="104.2" r=".5" fill="#f00"/>
<circle cx="165.6" cy="104.2" r=".5" fill="none" stroke="#f00" stroke-width=".25"/>
<circle cx="191.7" cy="140.9" r=".49" fill="#f00"/>
<circle cx="191.7" cy="140.9" r=".49" fill="none" stroke="#f00" stroke-width=".25"/>
<circle cx="204.8" cy="140.9" r=".49" fill="#f00"/>
<circle cx="204.8" cy="140.9" r=".49" fill="none" stroke="#f00" stroke-width=".25"/>
<circle cx="251.9" cy="140.9" r=".5" fill="#f00"/>
<circle cx="251.9" cy="140.9" r=".5" fill="none" stroke="#f00" stroke-width=".25"/>
<circle cx="238.9" cy="140.9" r=".5" fill="#f00"/>
<circle cx="238.9" cy="140.9" r=".5" fill="none" stroke="#f00" stroke-width=".25"/>
<circle cx="191.7" cy="151.3" r=".5" fill="#f00"/>
<circle cx="191.7" cy="151.3" r=".5" fill="none" stroke="#f00" stroke-width=".25"/>
<g font-size="5">
<text x="129" y="16.6">STM32F103_1</text>
<text x="139.4" y="24.5">STM</text>
</g>
<g font-size="2.4">
<text x="61.8" y="43.5">14</text>
<text x="61.8" y="46.1">15</text>
<text x="120.4" y="43.5">8</text>
<text x="120.4" y="46.1">9</text>
<text x="61.8" y="48.8">16</text>
<text x="61.8" y="51.4">17</text>
<text x="120.4" y="48.8">10</text>
<text x="120.4" y="51.4">11</text>
<text x="61.8" y="54">20</text>
<text x="61.8" y="56.6">21</text>
<text x="61.8" y="59.2">22</text>
<text x="120.4" y="54">24</text>
<text x="120.4" y="56.6">25</text>
<text x="120.4" y="59.2">37</text>
<text x="61.8" y="61.8">23</text>
<text x="61.8" y="64.5">41</text>
<text x="120.4" y="61.8">38</text>
<text x="120.4" y="64.5">39</text>
<text x="61.8" y="67.1">42</text>
<text x="61.8" y="69.7">43</text>
<text x="120.4" y="67.1">40</text>
<text x="120.4" y="69.7">51</text>
<text x="61.8" y="72.3">44</text>
<text x="61.8" y="74.9">45</text>
<text x="61.8" y="77.6">46</text>
<text x="120.4" y="72.3">52</text>
<text x="120.4" y="74.9">53</text>
<text x="120.4" y="77.6">2</text>
<text x="61.8" y="80.2">49</text>
<text x="61.8" y="82.8">50</text>
<text x="120.4" y="80.2">3</text>
<text x="120.4" y="82.8">4</text>
<text x="61.8" y="88">26</text>
<text x="120.4" y="88">54</text>
<text x="61.8" y="90.6">27</text>
<text x="61.8" y="93.3">28</text>
<text x="61.8" y="95.8">55</text>
<text x="120.4" y="93.3">7</text>
<text x="61.8" y="98.5">56</text>
<text x="61.8" y="101.1">57</text>
<text x="120.4" y="98.5">60</text>
<text x="61.8" y="103.7">58</text>
<text x="61.8" y="106.3">59</text>
<text x="120.4" y="103.7">5</text>
<text x="61.8" y="108.9">61</text>
<text x="61.8" y="111.5">62</text>
<text x="120.4" y="108.9">6</text>
<text x="61.8" y="114.2">29</text>
<text x="61.8" y="116.8">30</text>
<text x="61.8" y="119.4">33</text>
<text x="61.8" y="122">34</text>
<text x="61.8" y="124.6">35</text>
<text x="61.8" y="127.3">36</text>
<text x="72.2" y="137.7">31</text>
<text x="109.9" y="137.7">32</text>
<text x="72.2" y="140.3">47</text>
<text x="72.2" y="143">63</text>
<text x="109.9" y="140.3">48</text>
<text x="109.9" y="143">64</text>
<text x="72.2" y="145.6">18</text>
<text x="109.9" y="145.6">19</text>
<text x="72.2" y="150.8">12</text>
<text x="109.9" y="150.8">13</text>
<text x="109.9" y="156">1</text>
</g>
<g font-size="2.4" fill="#00c">
<text x="67.5" y="45.2">PA0-WKUP</text>
<text x="67.5" y="47.8">PA1</text>
<text x="112.6" y="45.2">PC0</text>
<text x="112.6" y="47.8">PC1</text>
<text x="67.5" y="50.4">PA2</text>
<text x="67.5" y="53">PA3</text>
<text x="112.6" y="50.4">PC2</text>
<text x="112.6" y="53">PC3</text>
<text x="67.5" y="55.7">PA4</text>
<text x="67.5" y="58.3">PA5</text>
<text x="112.6" y="55.7">PC4</text>
<text x="112.6" y="58.3">PC5</text>
<text x="67.5" y="60.9">PA6</text>
<text x="67.5" y="63.5">PA7</text>
<text x="112.6" y="60.9">PC6</text>
<text x="112.6" y="63.5">PC7</text>
<text x="67.5" y="66.1">PA8</text>
<text x="67.5" y="68.7">PA9</text>
<text x="67.5" y="71.3">PA10</text>
<text x="111.3" y="71.3">PC10</text>
<text x="112.6" y="66.1">PC8</text>
<text x="112.6" y="68.7">PC9</text>
<text x="67.5" y="74">PA11</text>
<text x="67.5" y="76.6">PA12</text>
<text x="111.3" y="74">PC11</text>
<text x="111.3" y="76.6">PC12</text>
<text x="67.5" y="79.2">PA13</text>
<text x="67.5" y="81.8">PA14</text>
<text x="99.1" y="81.8">PC14-OSC32_IN</text>
<text x="111.3" y="79.2">PC13</text>
<text x="67.5" y="84.4">PA15</text>
<text x="67.5" y="89.7">PB0</text>
<text x="96.4" y="84.4">PC15-OSC32_OUT</text>
<text x="112.6" y="89.7">PD2</text>
<text x="67.5" y="92.3">PB1</text>
<text x="67.5" y="94.9">PB2</text>
<text x="110.8" y="94.9">NRST</text>
<text x="67.5" y="97.5">PB3</text>
<text x="67.5" y="100.1">PB4</text>
<text x="109.1" y="100.1">BOOT0</text>
<text x="67.5" y="102.7">PB5</text>
<text x="67.5" y="105.4">PB6</text>
<text x="67.5" y="108">PB7</text>
<text x="108.5" y="105.4">OSC_IN</text>
<text x="67.5" y="110.6">PB8</text>
<text x="67.5" y="113.2">PB9</text>
<text x="105.7" y="110.6">OSC_OUT</text>
<text x="67.5" y="115.8">PB10</text>
<text x="67.5" y="118.4">PB11</text>
<text x="67.5" y="121.1">PB12</text>
<text x="67.5" y="123.7">PB13</text>
<text x="67.5" y="126.3">PB14</text>
<text x="67.5" y="128.9">PB15</text>
<text x="78" y="139.4">VSS_1</text>
<text x="78" y="142">VSS_2</text>
<text x="99.1" y="139.4">VDD_1</text>
<text x="99.1" y="142">VDD_2</text>
<text x="78" y="144.6">VSS_3</text>
<text x="78" y="147.2">VSS_4</text>
<text x="99.1" y="144.6">VDD_3</text>
<text x="99.1" y="147.2">VDD_4</text>
<text x="78" y="152.4">VSSA</text>
<text x="100.2" y="152.4">VDDA</text>
<text x="100.5" y="157.7">VBAT</text>
</g>
<g font-size="2.3" fill="#f00">
<text x="244.1" y="27.9">+3.3VSB</text>
<text x="36.4" y="44.7">PA0</text>
<text x="36.4" y="47.3">Data_Cmd_N</text>
<text x="155.7" y="45">JTAG_TRST_N</text>
<text x="155.7" y="47.5">JTAG_TCK</text>
<text x="36.4" y="49.9">LCDRST_N</text>
<text x="36.4" y="52.5">Backlight</text>
<text x="155.7" y="50.2">JTAG_TDI</text>
<text x="155.7" y="52.8">JTAG_TDO</text>
<text x="36.4" y="55.2">SPI1_CS_N</text>
<text x="36.4" y="57.7">SPI1_SCK</text>
<text x="155.7" y="55.4">JTAG_TMS</text>
<text x="155.7" y="58">PC5</text>
<text x="182.9" y="57.7">I2C_SCL</text>
<text x="36.4" y="63">SPI1_MOSI</text>
<text x="36.4" y="65.6">PA8</text>
<text x="155.7" y="60.6">FlashRST_N</text>
<text x="155.7" y="63.2">ST_State</text>
<text x="155.7" y="65.9">ST_USR</text>
<text x="182.9" y="63">I2C_SDA</text>
<text x="36.4" y="68.2">PA9</text>
<text x="36.4" y="70.8">PA10</text>
<text x="155.7" y="68.5">PC9</text>
<text x="155.7" y="71.1">ST_UART3_TX</text>
<text x="182.9" y="68.2">SPI2_CS_N</text>
<text x="36.4" y="73.4">ST_USB_N</text>
<text x="36.4" y="76.1">ST_USB_P</text>
<text x="155.7" y="73.7">ST_UART3_RX</text>
<text x="155.7" y="76.3">ST_DIR</text>
<text x="182.9" y="73.4">FlashRST_N</text>
<text x="36.4" y="78.7">STM_TMS</text>
<text x="36.4" y="81.3">STM_TCK</text>
<text x="36.4" y="83.9">STM_TDI</text>
<text x="155.7" y="79">PC13</text>
<text x="36.4" y="89.2">PB0</text>
<text x="36.4" y="91.8">PB1</text>
<text x="36.4" y="94.4">PB2</text>
<text x="142.6" y="94.7">ST_RST_N</text>
<text x="36.4" y="97">STM_TDO</text>
<text x="36.4" y="99.6">STM_TRST_N</text>
<text x="36.4" y="104.9">ST_I2C1_SCL</text>
<text x="36.4" y="102.2">PB5</text>
<text x="36.4" y="107.5">ST_I2C1_SDA</text>
<text x="36.4" y="110.1">PB8</text>
<text x="36.4" y="112.7">PB9</text>
<text x="36.4" y="115.3">I2C_SCL</text>
<text x="36.4" y="117.9">I2C_SDA</text>
<text x="36.4" y="120.6">SPI2_CS_N</text>
<text x="36.4" y="123.1">SPI2_SCK</text>
<text x="36.4" y="125.8">SPI2_MISO</text>
<text x="36.4" y="128.4">SPI2_MOSI</text>
<text x="186.5" y="130">+3.3VSB</text>
<text x="123.7" y="132.6">+3.3VSB</text>
<text x="249.3" y="135.2">VDDA</text>
<text x="134.2" y="143">VDDA</text>
<text x="142.1" y="148.3">VCC_RTS</text>
</g>
<g font-size="2.3">
<text x="66.2" y="38.4">DD5B</text>
<text x="212.7" y="38.4">R130</text>
<text x="225.8" y="38.4">R132</text>
<text x="238.8" y="38.4">R134</text>
<text x="251.9" y="38.4">R136</text>
<text x="129" y="46.2">R118</text>
<text x="129" y="43.6">R119</text>
<text x="144.7" y="46.2">0</text>
<text x="144.7" y="43.6">0</text>
<text x="129" y="48.9">R117</text>
<text x="129" y="51.5">R116</text>
<text x="144.7" y="48.9">0</text>
<text x="144.7" y="51.5">0</text>
<text x="212.7" y="51.5">4.7k</text>
<text x="225.8" y="51.5">4.7k</text>
<text x="238.8" y="51.5">10k</text>
<text x="251.9" y="51.5">10k</text>
<text x="48.4" y="59.3">XS11</text>
<text x="129" y="54.1">R128</text>
<text x="144.7" y="54.1">0</text>
<text x="176.1" y="80.3">C47</text>
<text x="186.5" y="80.3">12p</text>
<text x="129.5" y="88.1">XS12</text>
<text x="170.9" y="85.5">BQ3</text>
<text x="176.1" y="90.7">C49</text>
<text x="186.5" y="90.7">12p</text>
<text x="129" y="98.6">R125</text>
<text x="142.1" y="98.6">0</text>
<text x="170.9" y="103.8">C43</text>
<text x="183.9" y="103.8">12p</text>
<text x="170.9" y="111.6">BQ2</text>
<text x="170.9" y="116.9">C42</text>
<text x="183.9" y="116.9">12p</text>
<text x="92.4" y="130">STM32F10XRXT2</text>
<text x="76.7" y="132.6">DD5A</text>
<text x="215.3" y="137.8">L4</text>
<text x="181.3" y="143">C54</text>
<text x="194.4" y="143">C51</text>
<text x="207.5" y="143">C52</text>
<text x="241.5" y="143">C45</text>
<text x="254.6" y="143">C46</text>
<text x="181.3" y="150.9">100n</text>
<text x="194.4" y="150.9">100n</text>
<text x="207.5" y="150.9">100n</text>
<text x="241.5" y="150.9">4.7u</text>
<text x="254.6" y="150.9">10n</text>
<text x="118.5" y="156.1">R121</text>
<text x="136.8" y="156.1">0</text>
<text x="81.9" y="164">STM32F10XRXT2</text>
<text x="176.1" y="171.8">Design Engineer</text>
<text x="176.1" y="177">Title</text>
<text x="186.5" y="179.7">HS Devices Development Board</text>
<text x="199.6" y="174.2">Milan Pavlovic</text>
<text x="176.1" y="184.9">Size</text>
<text x="186.5" y="184.9">Document Number</text>
<text x="262.4" y="184.9">Rev</text>
<text x="178.7" y="187.5">A</text>
<text x="186.5" y="187.5">1</text>
<text x="265" y="187.5">A</text>
<text x="176.1" y="192.7">Date:</text>
<text x="189.7" y="192.7">Friday, March 07, 2025</text>
<text x="228.4" y="192.7">Sheet</text>
<text x="241.5" y="192.7">10</text>
<text x="249.3" y="192.7">of</text>
<text x="257.2" y="192.7">20</text>
</g>
<g font-size="1.9">
<text x="46.6" y="9.4">5</text>
<text x="96.3" y="9.4">4</text>
<text x="146" y="9.4">3</text>
<text x="195.7" y="9.4">2</text>
<text x="245.4" y="9.4">1</text>
<text x="19.8" y="34.6">D</text>
<text x="270.9" y="34.6">D</text>
<text x="19.8" y="80.3">C</text>
<text x="270.9" y="80.3">C</text>
<text x="19.8" y="126.2">B</text>
<text x="270.9" y="126.2">B</text>
<text x="19.8" y="171.9">A</text>
<text x="270.9" y="171.9">A</text>
<text x="46.6" y="195.2">5</text>
<text x="96.3" y="195.2">4</text>
<text x="146" y="195.2">3</text>
<text x="195.7" y="195.2">2</text>
<text x="245.4" y="195.2">1</text>
</g>
</svg>
